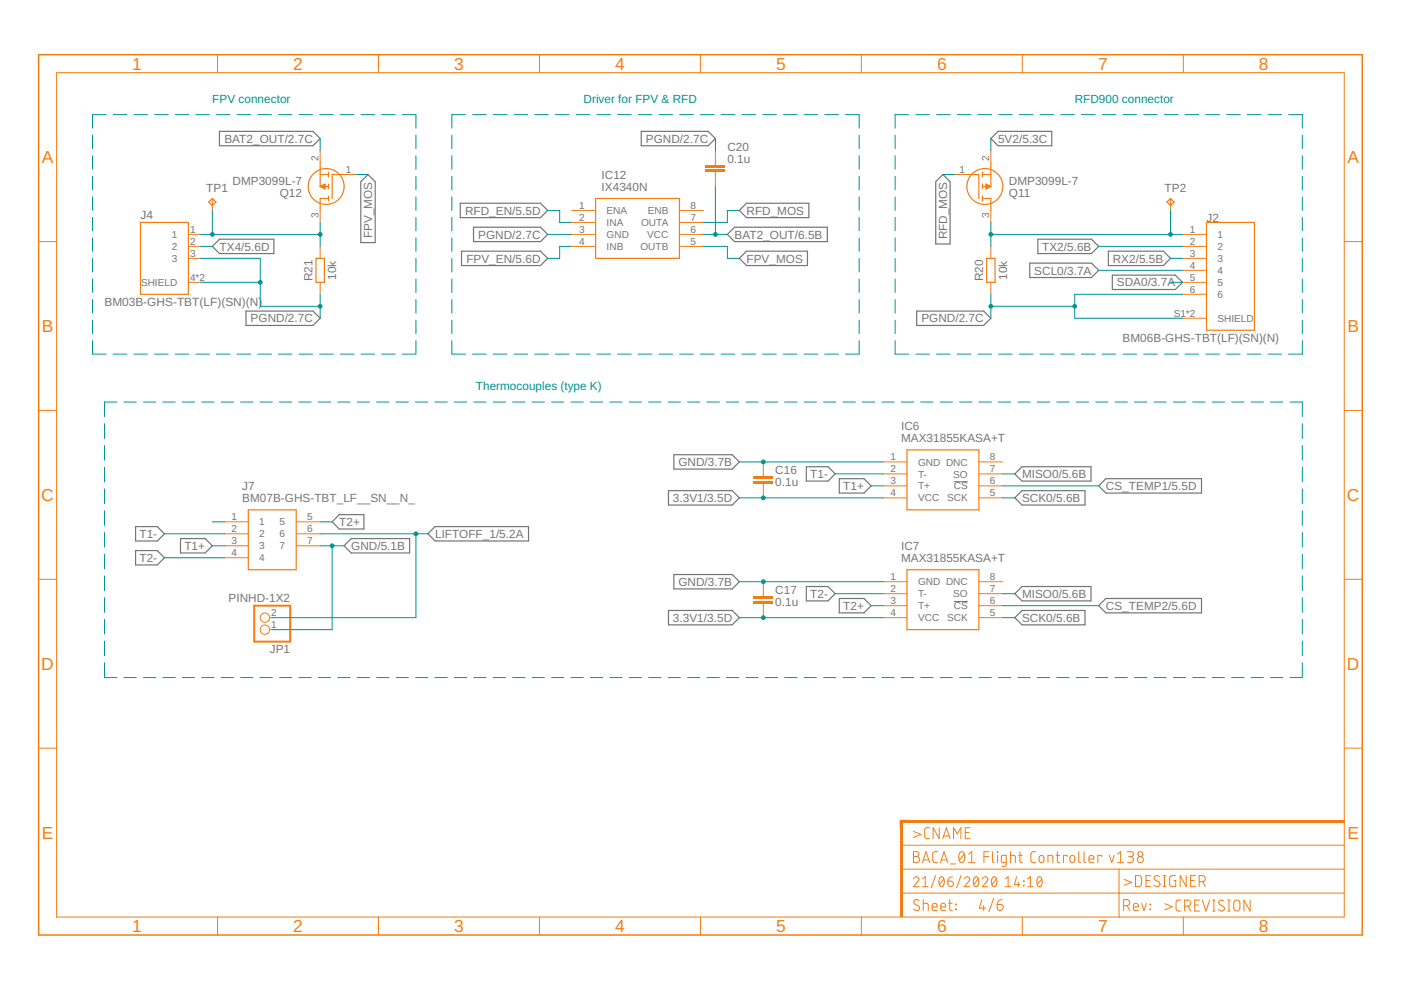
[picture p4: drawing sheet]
<svg xmlns="http://www.w3.org/2000/svg" width="297mm" height="210mm" viewBox="0 0 297 210" stroke-linecap="round" stroke-linejoin="round" font-family="sans-serif">
<path d="M202.2 102.1h3M202.2 127.5h3" fill="none" stroke="#757575" stroke-width=".21"/>
<g fill="none" stroke="#757575" stroke-width=".25">
<path d="M46.5 27.9h19.9l1.5 1.5-1.5 1.5h-19.9zM76.5 38.5l1.5-1.5 1.5 1.5v12.9h-3zM136 27.9h14.2l1.5 1.5-1.5 1.5h-14.2zM199.9 37l1.5 1.5v13.2h-3v-13.2zM210.1 29.4l1.5-1.5h11.4v3h-11.4zM45 52.2l1.5-1.5h11.6v3.1h-11.6zM97.6 43.1h17l1.5 1.5-1.5 1.5h-17zM97.9 53.3h16.7l1.5 1.5-1.5 1.5h-16.7zM100.4 48.2h14.2l1.5 1.5-1.5 1.5h-14.2zM154.2 49.7l1.5-1.5h19.7v3h-19.7zM156.8 54.8l1.5-1.5h12.9v3h-12.9zM156.8 44.6l1.5-1.5h13.2v3h-13.2z"/>
<path d="M218.3 55.8h13.1l1.5 1.5-1.5 1.5h-13.1zM220 50.7h11.4l1.5 1.5-1.5 1.6h-11.4zM235 53.3h11.7l1.5 1.5-1.5 1.5h-11.7zM235.8 58.3h13.4l1.5 1.6-1.5 1.5h-13.4zM52.2 66h14.2l1.5 1.5-1.5 1.5h-14.2zM194.4 66h14.2l1.5 1.5-1.5 1.5h-14.2zM142.9 96.4h12.3l1.6 1.5-1.6 1.6h-12.3zM171 99h4.6l1.5 1.5-1.5 1.5h-4.6zM28.7 111.7h4.6l1.6 1.5-1.6 1.5h-4.6zM28.7 116.7h4.6l1.6 1.6-1.6 1.5h-4.6zM38.3 114.2h5.2l1.5 1.5-1.5 1.5h-5.2zM71.9 109.1h5.3v3.1h-5.3l-1.5-1.6z"/>
<path d="M72.9 115.7l1.6-1.5h12.3v3h-12.3zM90.7 113.2l1.5-1.5h19.9v3h-19.9zM141.7 104h13.5l1.6 1.6-1.6 1.5h-13.5zM177.9 101.5h5.3l1.5 1.5-1.5 1.5h-5.3zM215.2 100.5l1.5-1.5h14.6v3h-14.6zM215.2 105.6l1.5-1.6h13.3v3.1h-13.3zM232.9 103l1.6-1.5h20.2v3h-20.2zM141.7 129.4h13.5l1.6 1.6-1.6 1.5h-13.5zM142.9 121.8h12.3l1.6 1.5-1.6 1.6h-12.3zM171 124.4h4.6l1.5 1.5-1.5 1.5h-4.6zM177.9 126.9h5.3l1.5 1.5-1.5 1.5h-5.3zM215.2 131l1.5-1.6h13.3v3.1h-13.3z"/>
<path d="M215.2 125.9l1.5-1.5h14.6v3h-14.6zM232.9 128.4l1.6-1.5h20.2v3h-20.2z"/>
</g>
<g fill="#f57c10">
<path d="M190.8 174.1h.5v20.3h-.5z" fill-rule="evenodd"/>
<path d="M191 173.8h94v.6h-94z" fill-rule="evenodd"/>
</g>
<g fill="#f57c10">
<path d="M190.8 174.1h.5v20.3h-.5zM190.8 174.1v20.3h.5v-20.3z"/>
<path d="M191 173.8h94v.6h-94zM191 173.8v.6h94v-.6z"/>
</g>
<g fill="none" stroke="#f57c10" stroke-width=".21">
<path d="M12 15.4h273v179h-273zM46.1 11.6v3.8M80.2 11.6v3.8M114.4 11.6v3.8M148.5 11.6v3.8M182.6 11.6v3.8M216.7 11.6v3.8M250.9 11.6v3.8M67.9 31.9v2.6M72.9 37h2.6M202.5 37h2.5M210.1 31.9v2.6"/>
<path d="M8.2 51.2h3.8M39.9 49.7h2.6M39.9 52.2h2.6M39.9 54.8h2.6M39.9 59.9h2.6M45 42.1v2.5M67.9 44.6v2.6M67.9 52.2v2.6M67.9 59.9v2.5M121.2 49.7h5.1M121.2 52.2h5.1M121.2 44.6h5.1"/>
<path d="M121.2 47.2h5.1M144.1 49.7h5M144.1 52.2h5M144.1 44.6h5M144.1 47.2h5M210.1 44.6v2.6M210.1 52.2v2.6M210.1 59.9v2.5M248.2 42.1v2.5M250.7 49.7h5.1M250.7 52.2h5.1M250.7 54.8h5.1"/>
<path d="M250.7 59.9h5.1M250.7 57.3h5.1M285 51.2h3.8M250.7 67.5h5.1M250.7 62.4h5.1M8.2 87h3.8M187.2 97.9h5.1M207.5 97.9h5.1M285 87h3.8M47.6 110.6h5M47.6 113.2h5M47.6 115.7h5"/>
<path d="M47.6 118.3h5M62.8 110.6h5.1M62.8 113.2h5.1M62.8 115.7h5.1M187.2 100.5h5.1M187.2 103h5.1M187.2 105.6h5.1M207.5 100.5h5.1M207.5 103h5.1M207.5 105.6h5.1M8.2 122.8h3.8M57.1 131h.6"/>
<path d="M57.1 133.5h.6M187.2 123.3h5.1M187.2 125.9h5.1M187.2 128.4h5.1M187.2 131h5.1M207.5 123.3h5.1M207.5 125.9h5.1M207.5 128.4h5.1M207.5 131h5.1M285 122.8h3.8M8.2 158.6h3.8M285 158.6h3.8"/>
<path d="M191.1 179.2h93.9M193.7 176.3l1.5 .6-1.5 .7M197.1 175.5h-.7l-.4 .5 .1 1.6 .3 .2h.7M199.1 175.5v2.3l-1.3-2.3v2.3M199.9 177.8l.8-2.3 .7 2.3M200.1 177.2h1.1M202.2 177.8v-2.3l.7 1.3 .8-1.3v2.3M204.7 176.5h.7M205.7 175.5h-1v2.3h1M46.1 194.4v3.8M80.2 194.4v3.8M114.4 194.4v3.8"/>
<path d="M148.5 194.4v3.8M182.6 194.4v3.8M191.1 189.4h93.9M191.1 184.3h93.9M193.7 180.6h.6a.52 .52 0 0 1 .5 .5 .52 .52 0 0 1-.5 .5 .65 .65 0 0 1 .7 .7 .65 .65 0 0 1-.7 .6h-.6zM193.7 186.4a.58 .58 0 0 1 .8-.5 .58 .58 0 0 1 .2 .9l-1 1.2h1.1M193.7 181.6h.6M194.8 190.9a.58 .58 0 0 0-.8-.1 .58 .58 0 0 0 0 .9l.7 .4a.58 .58 0 0 1 .1 .9 .58 .58 0 0 1-.9-.1l-.2-.2M195.6 182.9l.7-2.3 .8 2.3M195.6 188h1.2M195.6 186.4l.6-.5v2.1M195.7 191.5l1 .1 .1 1.5"/>
<path d="M195.7 190.7v2.4M195.7 182.3h1.2M197.6 192.3h1.1a.54 .54 0 0 0-.4-.8 .54 .54 0 0 0-.7 .5l.2 1 .9 .1M198.4 185.7l-1 2.5M198.8 180.6h-.7l-.3 .5 .1 1.6 .2 .2h.7M199.3 186l.2-.1a.86 .86 0 0 1 .7 1.3 .6 .6 0 0 1-.6 .8 .6 .6 0 0 1-.5-.8v-.5zM199.4 182.9l.8-2.3 .7 2.3M199.5 192.3h1a.54 .54 0 0 0-.4-.8 .54 .54 0 0 0-.6 .5l.1 1 .9 .1M199.6 182.3h1.1M200.1 186.4l-.9 1.1M201 186.8h.7a.59 .59 0 0 1 .4 .7 .59 .59 0 0 1-.6 .5 .59 .59 0 0 1-.5-.6zM201.1 191.5h.8"/>
<path d="M201.4 190.7v2.1l.5 .3M201.5 183.2h1.1M201.9 185.9l-.6 .3-.3 .6M202.6 191.7l.2 .1zM202.6 192.7l.2 .2zM203.5 180.8a.53 .53 0 0 1 .7-.2 .53 .53 0 0 1 .3 .6 1.34 1.34 0 0 1-.6 1.7 1.4 1.4 0 0 1-.4-2.1zM203.8 185.7l-1 2.5M204.4 186.4a.58 .58 0 0 1 .9-.5 .58 .58 0 0 1 .1 .9l-1 1.2h1.2M204.4 181.1l-1 1.3M205.4 182.9h1.3M205.4 181.1l.6-.5v2.3M206.6 186l.2-.1a.86 .86 0 0 1 .7 1.3 .6 .6 0 0 1-.6 .8 .6 .6 0 0 1-.5-.8v-.5z"/>
<path d="M207.4 186.4l-.9 1.1M208.2 190.7l-.6 1.9h1.3M208.3 186.4a.58 .58 0 0 1 .8-.5 .58 .58 0 0 1 .2 .9l-1 1.2h1.1M208.6 192v1.1M208.6 181.6h1.1M209.7 180.6h-1.1v2.3M210.4 180.6v2.1l.4 .2M210.5 186l.1-.1a.86 .86 0 0 1 .7 1.3v.3a.51 .51 0 0 1-.5 .5 .51 .51 0 0 1-.5-.5l-.1-.8zM210.7 190.5l-1 2.8M211.3 186.4l-1 1.1M211.4 191.8h.8a.65 .65 0 0 1 .5 .7 .65 .65 0 0 1-.7 .6 .65 .65 0 0 1-.6-.7zM211.4 180.6l.2 .1z"/>
<path d="M211.5 181.4v1.5M212.4 190.7l-.7 .3-.3 .8M213.1 188h1.2M213.1 186.4l.6-.5v2.1M213.3 182.9h-.8l-.2-.2v-1.1l.2-.2h.8v1.9l-.2 .4h-.7M214.2 181.4l1 .1 .1 1.4M214.2 180.6v2.3M215.5 185.9l-.4 1.6h1.1M215.9 187.1v.9M216 181.4h.7M216.2 180.6l.1 2.1 .4 .2M216.7 194.4v3.8"/>
<path d="M217 186.8l.1 .1zM217 187.7l.1 .1zM217.9 188h1.2M217.9 186.4l.6-.5v2.1M219.6 180.6h-.7l-.3 .5 .1 1.6 .2 .2h.7M220.1 186l.1-.1a.86 .86 0 0 1 .8 1.3l-.1 .3a.5 .5 0 0 1-.5 .5 .5 .5 0 0 1-.5-.5l-.1-.8zM220.4 181.5l.5-.1a.92 .92 0 0 1 .2 1.4l-.4 .1-.3-.2-.1-.3zM220.9 186.4l-1 1.1M222.2 182.9v-1.5l.9 .1 .1 1.4M223.9 181.4h.8M224.2 180.6v2.1l.5 .2M226.3 181.6v-.2h-.8v1.5"/>
<path d="M227 181.5l.5-.1a.92 .92 0 0 1 .1 1.4l-.3 .1-.3-.2-.2-.3zM228.7 180.6v1.9l.1 .3 .3 .1M229.8 180.6v2.1l.4 .2M230.9 182.1h1a.55 .55 0 0 0-.3-.7 .55 .55 0 0 0-.7 .5l.1 .9 .9 .1M233.6 181.6v-.2h-.8v1.5M235.2 181.4l.5 1.5 .5-1.5M236.9 182.9h1.4M236.9 181.1l.7-.5v2.3M237.3 184.3v10.2M238.2 192h.7a.65 .65 0 0 0 .6-.6 .65 .65 0 0 0-.6-.7h-.7v2.4M238.3 186.4l1.6 .7-1.6 .6M239 192l.5 1.1"/>
<path d="M239 180.6h.8a.52 .52 0 0 1 .5 .5 .52 .52 0 0 1-.5 .5h-.5M239.7 181.6a.65 .65 0 0 1 .6 .7 .65 .65 0 0 1-.6 .6h-.7M240.3 192.3h1a.54 .54 0 0 0-.3-.8 .54 .54 0 0 0-.7 .5l.1 1 .9 .1M240.7 185.7h.9l.4 .4v1.4l-.4 .5h-.9zM242 191.5l.5 1.6 .6-1.6M243 186.7h.8M243.8 192.7l.1 .2zM243.8 191.7l.1 .1zM244 185.7h-1v2.3h1M245.8 185.8a.58 .58 0 0 0-.9-.1 .58 .58 0 0 0 .1 .9l.7 .4a.54 .54 0 0 1 .2 .7 .54 .54 0 0 1-.8 .2l-.5-.2M246.6 185.7h.6M246.6 188h.6"/>
<path d="M246.9 185.7v2.3M247 191.6l1.5 .7-1.5 .6M249.3 185.7h-1l-.3 .3v1.5l.2 .4 1.1 .1v-1.3h-.4M250.4 190.8l-.7 .1-.4 .4 .1 1.7 .3 .1 .7 .1M250.9 194.4v3.8M251.2 192.1h.6a.65 .65 0 0 0 .7-.6 .65 .65 0 0 0-.7-.7h-.6v2.4M251.5 185.7v2.3l-1.3-2.3v2.3M251.9 192.1l.6 1.1M252.4 186.7h.8M253.3 191.9h.8M253.5 185.7h-1.1v2.3h1.1M254.3 186.9h.6a.65 .65 0 0 0 .6-.6 .65 .65 0 0 0-.6-.6h-.6v2.3"/>
<path d="M254.3 190.8h-1v2.4h1M254.9 190.8l.8 2.4 .8-2.4M255 186.9l.5 1.1M257.1 193.2h.5M257.1 190.8h.5M257.4 190.8v2.4M259.5 191a.58 .58 0 0 0-.9-.1 .58 .58 0 0 0 0 .9l.8 .4a.58 .58 0 0 1 0 .9 .58 .58 0 0 1-.8-.1l-.3-.2M260.3 193.2h.5M260.3 190.8h.5M260.6 190.8v2.4M261.7 191.1a.66 .66 0 0 1 .7-.2 .66 .66 0 0 1 .5 .6v1a.66 .66 0 0 1-.7 .7 .66 .66 0 0 1-.6-.7zM265 190.8v2.4l-1.3-2.4v2.4"/>
<circle cx="56.2" cy="131" r=".99"/>
<circle cx="56.2" cy="133.5" r=".99"/>
<circle cx="241.8" cy="181.1" r=".52"/>
<circle cx="241.8" cy="182.3" r=".64"/>
</g>
<path d="M192.3 174.1h-1.2v1.3" fill="none" stroke="#f57c10" stroke-width=".61"/>
<path d="M8.2 11.6h280.6v186.6h-280.6z" fill="none" stroke="#f57c10" stroke-width=".32"/>
<g fill="none" stroke="#f57c10" stroke-width=".25">
<path d="M67.9 34.5v5M67.9 37h1.8M67.9 39.5h1.8M67.9 39.5l1-.5v1zM67.9 39.6h1M68.2 39.3h.7M68.4 39.8h.5M68.7 39.1h.2M69.7 36.5v1M69.7 39v1M72.9 37h-2.5v5.1M205 37h2.5v5.1"/>
<path d="M208.3 37h1.8M208.3 39.5h1.8M208.3 36.5v1M208.3 39v1M209.1 39.8h.5M209.1 39.6h.9M209.1 39.3h.6M209.1 39.1h.2M209.1 39l1 .5-1 .5zM210.1 34.5v5M29.8 47.2h10.1v15.2h-10.1zM44.3 42.8l.7-.7 .8 .7-.8 .8z"/>
<path d="M67 54.8h1.8v5.1h-1.8zM68.8 40h.1M69.7 42.1h-1.8v2.5M69.7 41.6v1M126.3 42.1h17.8v12.7h-17.8zM208.3 42.1h1.8v2.5M208.3 41.6v1M209.1 40h.1M209.2 54.8h1.8v5.1h-1.8zM247.4 42.8l.8-.7 .7 .7-.7 .8zM255.8 47.2h10.2v22.8h-10.2zM192.3 95.4h15.2v12.7h-15.2z"/>
<path d="M52.6 108.1h10.2v12.7h-10.2zM192.3 120.8h15.2v12.7h-15.2z"/>
<circle cx="69.2" cy="39.5" r="3.8"/>
<circle cx="208.8" cy="39.5" r="3.8"/>
</g>
<path d="M53.9 128.4h7.6v7.6h-7.6z" fill="none" stroke="#f57c10" stroke-width=".42"/>
<g fill="#f57c10">
<path d="M159.8 102h4.1v.5h-4.1z" fill-rule="evenodd"/>
<path d="M159.8 101h4.1v.5h-4.1z" fill-rule="evenodd"/>
</g>
<g fill="#f57c10">
<path d="M159.8 102h4.1v.5h-4.1zM159.8 102v.5h4.1v-.5z"/>
<path d="M159.8 101h4.1v.5h-4.1zM159.8 101v.5h4.1v-.5z"/>
</g>
<path d="M161.8 97.9v3.1M161.8 102.5v3.1" fill="none" stroke="#f57c10" stroke-width=".21"/>
<g fill="#f57c10">
<path d="M159.8 127.4h4.1v.5h-4.1z" fill-rule="evenodd"/>
<path d="M159.8 126.4h4.1v.5h-4.1z" fill-rule="evenodd"/>
</g>
<g fill="#f57c10">
<path d="M159.8 127.4h4.1v.5h-4.1zM159.8 127.4v.5h4.1v-.5z"/>
<path d="M159.8 126.4h4.1v.5h-4.1zM159.8 126.4v.5h4.1v-.5z"/>
</g>
<path d="M161.8 123.3v3.1M161.8 127.9v3.1" fill="none" stroke="#f57c10" stroke-width=".21"/>
<g fill="#f57c10">
<path d="M149.6 36h4.1v.5h-4.1z" fill-rule="evenodd"/>
<path d="M149.6 35h4.1v.5h-4.1z" fill-rule="evenodd"/>
</g>
<g fill="#f57c10">
<path d="M149.6 36h4.1v.5h-4.1zM149.6 36v.5h4.1v-.5z"/>
<path d="M149.6 35h4.1v.5h-4.1zM149.6 35v.5h4.1v-.5z"/>
</g>
<path d="M151.7 31.9v3.1M151.7 36.5v3" fill="none" stroke="#f57c10" stroke-width=".21"/>
<path d="M42.5 54.8h12.7v10.1h12.7M67.9 62.4v5.1" fill="none" stroke="#009292" stroke-width=".21"/>
<circle cx="67.9" cy="64.9" r=".51" fill="#009292"/>
<path d="M67.4 64.9a.51 .51 0 0 1 1 0 .51 .51 0 0 1-1 0zM67.4 64.9a.51 .51 0 0 0 1 0 .51 .51 0 0 0-1 0z" fill="#009292"/>
<path d="M42.5 59.9h12.7" fill="none" stroke="#009292" stroke-width=".21"/>
<circle cx="55.2" cy="59.9" r=".51" fill="#009292"/>
<path d="M54.7 59.9a.51 .51 0 0 1 1 0 .51 .51 0 0 1-1 0zM54.7 59.9a.51 .51 0 0 0 1 0 .51 .51 0 0 0-1 0z" fill="#009292"/>
<path d="M116.1 49.7h5.1M210.1 62.4v5.1M250.7 62.4h-22.8v2.5h-17.8" fill="none" stroke="#009292" stroke-width=".21"/>
<circle cx="210.1" cy="64.9" r=".51" fill="#009292"/>
<path d="M209.6 64.9a.51 .51 0 0 1 1 0 .51 .51 0 0 1-1 0zM209.6 64.9a.51 .51 0 0 0 1 0 .51 .51 0 0 0-1 0z" fill="#009292"/>
<path d="M227.9 64.9v2.6h22.8" fill="none" stroke="#009292" stroke-width=".21"/>
<circle cx="227.9" cy="64.9" r=".51" fill="#009292"/>
<path d="M227.4 64.9a.51 .51 0 0 1 1 0 .51 .51 0 0 1-1 0zM227.4 64.9a.51 .51 0 0 0 1 0 .51 .51 0 0 0-1 0z" fill="#009292"/>
<path d="M67.9 29.4v2.5M75.5 37h2.5M151.7 29.4v2.5M151.7 39.5v10.2M149.1 52.2h5.1v2.6h2.6M149.1 49.7h5.1" fill="none" stroke="#009292" stroke-width=".21"/>
<circle cx="151.7" cy="49.7" r=".51" fill="#009292"/>
<path d="M151.2 49.7a.51 .51 0 0 1 1 0 .51 .51 0 0 1-1 0zM151.2 49.7a.51 .51 0 0 0 1 0 .51 .51 0 0 0-1 0z" fill="#009292"/>
<path d="M42.5 49.7h2.5M67.9 47.2v5" fill="none" stroke="#009292" stroke-width=".21"/>
<circle cx="67.9" cy="49.7" r=".51" fill="#009292"/>
<path d="M67.4 49.7a.51 .51 0 0 1 1 0 .51 .51 0 0 1-1 0zM67.4 49.7a.51 .51 0 0 0 1 0 .51 .51 0 0 0-1 0z" fill="#009292"/>
<path d="M45 44.6v5.1h22.9" fill="none" stroke="#009292" stroke-width=".21"/>
<circle cx="45" cy="49.7" r=".51" fill="#009292"/>
<path d="M44.5 49.7a.51 .51 0 0 1 1 0 .51 .51 0 0 1-1 0zM44.5 49.7a.51 .51 0 0 0 1 0 .51 .51 0 0 0-1 0z" fill="#009292"/>
<g fill="none" stroke="#009292" stroke-width=".21">
<path d="M19.6 28.7v2.8M19.6 33v2.9M19.6 37.4v2.8M22.5 24.3h-2.9v2.9M24 24.3h2.9M28.4 24.3h2.9M32.8 24.3h2.8M37.1 24.3h2.9M41.5 24.3h2.9M45.9 24.3h2.9M50.3 24.3h2.8M54.7 24.3h2.8"/>
<path d="M59 24.3h2.9M63.4 24.3h2.9M67.8 24.3h2.9M72.2 24.3h2.9M76.6 24.3h2.8M80.9 24.3h2.9M85.3 24.3h2.9v2.9M88.2 28.7v2.8M88.2 33v2.9M88.2 37.4v2.8M95.8 28.7v2.8M95.8 33v2.9"/>
<path d="M95.8 37.4v2.8M98.7 24.3h-2.9v2.9M100.2 24.3h2.9M104.6 24.3h2.9M109 24.3h2.9M113.4 24.3h2.9M117.8 24.3h2.8M122.2 24.3h2.9M126.6 24.3h2.9M130.9 24.3h2.9M135.3 24.3h2.9M139.7 24.3h2.9"/>
<path d="M144.1 24.3h2.9M148.5 24.3h2.9M152.9 24.3h2.9M157.3 24.3h2.9M161.7 24.3h2.9M166.1 24.3h2.9M170.5 24.3h2.9M174.9 24.3h2.9M179.3 24.3h2.9v2.9M182.2 28.7v2.8M182.2 33v2.9M182.2 37.4v2.8"/>
<path d="M189.8 28.7v2.8M189.8 33v2.9M189.8 37.4v2.8M192.7 24.3h-2.9v2.9M194.2 24.3h2.9M198.6 24.3h2.8M199.9 37h2.6M202.9 24.3h2.9M207.3 24.3h2.9M210.1 29.4v2.5M211.7 24.3h2.9M216.1 24.3h2.9"/>
<path d="M220.5 24.3h2.9M224.9 24.3h2.9M229.3 24.3h2.9M233.7 24.3h2.9M238.1 24.3h2.9M242.5 24.3h2.9M246.9 24.3h2.9M251.3 24.3h2.8M255.7 24.3h2.9M260.1 24.3h2.8M264.4 24.3h2.9M268.8 24.3h2.9"/>
<path d="M273.2 24.3h2.9v2.9M276.1 28.7v2.8M276.1 33v2.9M276.1 37.4v2.8M19.6 41.7v2.9M19.6 46.1v2.8M19.6 50.4v2.9M19.6 54.8v2.9M19.6 59.2v2.8M42.5 52.2h2.5M88.2 41.7v2.9M88.2 46.1v2.8"/>
<path d="M88.2 50.4v2.9M88.2 54.8v2.9M88.2 59.2v2.8M95.8 41.7v2.9M95.8 46.1v2.8M95.8 50.4v2.9M95.8 54.8v2.9M95.8 59.2v2.8M116.1 44.6h2.6v2.6h2.5M121.2 52.2h-2.5v2.6h-2.6M156.8 44.6h-2.6v2.6h-5.1M182.2 41.7v2.9"/>
<path d="M182.2 46.1v2.8M182.2 50.4v2.9M182.2 54.8v2.9M182.2 59.2v2.8M189.8 41.7v2.9M189.8 46.1v2.8M189.8 50.4v2.9M189.8 54.8v2.9M189.8 59.2v2.8M210.1 47.2v5M210.1 49.7h40.6M232.9 52.2h17.8"/>
<path d="M248.2 54.8h2.5M276.1 41.7v2.9M276.1 46.1v2.8M276.1 50.4v2.9M276.1 54.8v2.9M276.1 59.2v2.8M19.6 72.2v2.9h2.9M19.6 63.5v2.9M19.6 67.9v2.8M24 75.1h2.9M28.4 75.1h2.9M32.8 75.1h2.8"/>
<path d="M37.1 75.1h2.9M41.5 75.1h2.9M45.9 75.1h2.9M50.3 75.1h2.8M54.7 75.1h2.8M59 75.1h2.9M63.4 75.1h2.9M67.8 75.1h2.9M72.2 75.1h2.9M76.6 75.1h2.8M80.9 75.1h2.9M88.2 72.2v2.9h-2.9"/>
<path d="M88.2 63.5v2.9M88.2 67.9v2.8M95.8 72.2v2.9h2.9M95.8 63.5v2.9M95.8 67.9v2.8M100.2 75.1h2.9M104.6 75.1h2.9M109 75.1h2.9M113.4 75.1h2.9M117.8 75.1h2.8M122.2 75.1h2.9M126.6 75.1h2.9"/>
<path d="M130.9 75.1h2.9M135.3 75.1h2.9M139.7 75.1h2.9M144.1 75.1h2.9M148.5 75.1h2.9M152.9 75.1h2.9M157.3 75.1h2.9M161.7 75.1h2.9M166.1 75.1h2.9M170.5 75.1h2.9M174.9 75.1h2.9M182.2 72.2v2.9h-2.9"/>
<path d="M182.2 63.5v2.9M182.2 67.9v2.8M189.8 72.2v2.9h2.9M189.8 63.5v2.9M189.8 67.9v2.8M194.2 75.1h2.9M198.6 75.1h2.8M202.9 75.1h2.9M207.3 75.1h2.9M211.7 75.1h2.9M216.1 75.1h2.9M220.5 75.1h2.9"/>
<path d="M224.9 75.1h2.9M229.3 75.1h2.9M233.7 75.1h2.9M238.1 75.1h2.9M242.5 75.1h2.9M246.9 75.1h2.9M251.3 75.1h2.8M255.7 75.1h2.9M260.1 75.1h2.8M264.4 75.1h2.9M268.8 75.1h2.9M276.1 72.2v2.9h-2.9"/>
<path d="M276.1 63.5v2.9M276.1 67.9v2.8"/>
</g>
<circle cx="210.1" cy="49.7" r=".51" fill="#009292"/>
<path d="M209.6 49.7a.51 .51 0 0 1 1 0 .51 .51 0 0 1-1 0zM209.6 49.7a.51 .51 0 0 0 1 0 .51 .51 0 0 0-1 0z" fill="#009292"/>
<path d="M248.2 44.6v5.1" fill="none" stroke="#009292" stroke-width=".21"/>
<circle cx="248.2" cy="49.7" r=".51" fill="#009292"/>
<path d="M247.7 49.7a.51 .51 0 0 1 1 0 .51 .51 0 0 1-1 0zM247.7 49.7a.51 .51 0 0 0 1 0 .51 .51 0 0 0-1 0z" fill="#009292"/>
<path d="M156.8 97.9h30.4" fill="none" stroke="#009292" stroke-width=".21"/>
<circle cx="161.8" cy="97.9" r=".51" fill="#009292"/>
<path d="M161.3 97.9a.51 .51 0 0 1 1 0 .51 .51 0 0 1-1 0zM161.3 97.9a.51 .51 0 0 0 1 0 .51 .51 0 0 0-1 0z" fill="#009292"/>
<path d="M156.8 123.3h30.4" fill="none" stroke="#009292" stroke-width=".21"/>
<circle cx="161.8" cy="123.3" r=".51" fill="#009292"/>
<path d="M161.3 123.3a.51 .51 0 0 1 1 0 .51 .51 0 0 1-1 0zM161.3 123.3a.51 .51 0 0 0 1 0 .51 .51 0 0 0-1 0z" fill="#009292"/>
<path d="M67.9 115.7h5M70.4 115.7v17.8h-12.7" fill="none" stroke="#009292" stroke-width=".21"/>
<circle cx="70.4" cy="115.7" r=".51" fill="#009292"/>
<path d="M69.9 115.7a.51 .51 0 0 1 1 0 .51 .51 0 0 1-1 0zM69.9 115.7a.51 .51 0 0 0 1 0 .51 .51 0 0 0-1 0z" fill="#009292"/>
<path d="M34.9 113.2h12.7M45 115.7h2.6M156.8 105.6h30.4M177.1 100.5h10.1M184.7 103h2.5" fill="none" stroke="#009292" stroke-width=".21"/>
<circle cx="161.8" cy="105.6" r=".51" fill="#009292"/>
<path d="M161.3 105.6a.51 .51 0 0 1 1 0 .51 .51 0 0 1-1 0zM161.3 105.6a.51 .51 0 0 0 1 0 .51 .51 0 0 0-1 0z" fill="#009292"/>
<path d="M156.8 131h30.4" fill="none" stroke="#009292" stroke-width=".21"/>
<circle cx="161.8" cy="131" r=".51" fill="#009292"/>
<path d="M161.3 131a.51 .51 0 0 1 1 0 .51 .51 0 0 1-1 0zM161.3 131a.51 .51 0 0 0 1 0 .51 .51 0 0 0-1 0z" fill="#009292"/>
<g fill="none" stroke="#009292" stroke-width=".21">
<path d="M232.9 57.3h17.8M248.2 59.9h2.5M22.2 89.9v3.1M22.2 94.5v3.1M22.2 99.1v3.1M24.8 85.2h-2.6v3.1M26.3 85.2h2.6M30.4 85.2h2.6M34.5 85.2h2.6M38.7 85.2h2.6M42.8 85.2h2.6M46.9 85.2h2.6"/>
<path d="M51 85.2h2.6M55.1 85.2h2.6M59.2 85.2h2.7M63.4 85.2h2.6M67.5 85.2h2.6M71.6 85.2h2.6M75.7 85.2h2.6M79.8 85.2h2.7M84 85.2h2.6M88.1 85.2h2.6M92.2 85.2h2.6M96.3 85.2h2.7"/>
<path d="M100.4 85.2h2.7M104.6 85.2h2.6M108.7 85.2h2.6M112.8 85.2h2.6M116.9 85.2h2.6M121.1 85.2h2.6M125.2 85.2h2.6M129.3 85.2h2.6M133.4 85.2h2.6M137.5 85.2h2.6M141.6 85.2h2.7M145.8 85.2h2.6"/>
<path d="M149.9 85.2h2.6M154 85.2h2.6M158.1 85.2h2.6M162.2 85.2h2.7M166.4 85.2h2.6M170.5 85.2h2.6M174.6 85.2h2.6M178.7 85.2h2.7M182.9 85.2h2.6M187 85.2h2.6M191.1 85.2h2.6M195.2 85.2h2.6"/>
<path d="M199.3 85.2h2.7M203.5 85.2h2.6M207.6 85.2h2.6M211.7 85.2h2.6M215.8 85.2h2.6M219.9 85.2h2.6M224 85.2h2.7M228.2 85.2h2.6M232.3 85.2h2.6M236.4 85.2h2.6M240.5 85.2h2.7M244.6 85.2h2.7"/>
<path d="M248.8 85.2h2.6M252.9 85.2h2.6M257 85.2h2.6M261.1 85.2h2.7M265.3 85.2h2.6M269.4 85.2h2.6M273.5 85.2h2.6v3.1M276.1 89.9v3.1M276.1 94.5v3.1M276.1 99.1v3.1M22.2 103.7v3.1M22.2 108.3v3.1"/>
<path d="M22.2 112.9v3.1M22.2 117.5v3.1M34.9 118.3h12.7M45 110.6h2.6M67.9 110.6h2.5M67.9 113.2h22.8M88.2 113.2v17.8h-30.5M212.6 100.5h2.6M212.6 103h20.3M212.6 105.6h2.6M276.1 103.7v3.1M276.1 108.3v3.1"/>
<path d="M276.1 112.9v3.1M276.1 117.5v3.1M22.2 122.1v3.1M22.2 126.7v3.1M22.2 131.3v3.1M22.2 135.9v3.1M177.1 125.9h10.1M184.7 128.4h2.5M212.6 125.9h2.6M212.6 131h2.6M212.6 128.4h20.3M276.1 122.1v3.1"/>
<path d="M276.1 126.7v3.1M276.1 131.3v3.1M276.1 135.9v3.1M22.2 140.5v3.2h2.6M26.3 143.7h2.6M30.4 143.7h2.6M34.5 143.7h2.6M38.7 143.7h2.6M42.8 143.7h2.6M46.9 143.7h2.6M51 143.7h2.6M55.1 143.7h2.6"/>
<path d="M59.2 143.7h2.7M63.4 143.7h2.6M67.5 143.7h2.6M71.6 143.7h2.6M75.7 143.7h2.6M79.8 143.7h2.7M84 143.7h2.6M88.1 143.7h2.6M92.2 143.7h2.6M96.3 143.7h2.7M100.4 143.7h2.7M104.6 143.7h2.6"/>
<path d="M108.7 143.7h2.6M112.8 143.7h2.6M116.9 143.7h2.6M121.1 143.7h2.6M125.2 143.7h2.6M129.3 143.7h2.6M133.4 143.7h2.6M137.5 143.7h2.6M141.6 143.7h2.7M145.8 143.7h2.6M149.9 143.7h2.6M154 143.7h2.6"/>
<path d="M158.1 143.7h2.6M162.2 143.7h2.7M166.4 143.7h2.6M170.5 143.7h2.6M174.6 143.7h2.6M178.7 143.7h2.7M182.9 143.7h2.6M187 143.7h2.6M191.1 143.7h2.6M195.2 143.7h2.6M199.3 143.7h2.7M203.5 143.7h2.6"/>
<path d="M207.6 143.7h2.6M211.7 143.7h2.6M215.8 143.7h2.6M219.9 143.7h2.6M224 143.7h2.7M228.2 143.7h2.6M232.3 143.7h2.6M236.4 143.7h2.6M240.5 143.7h2.7M244.6 143.7h2.7M248.8 143.7h2.6M252.9 143.7h2.6"/>
<path d="M257 143.7h2.6M261.1 143.7h2.7M265.3 143.7h2.6M269.4 143.7h2.6M276.1 140.5v3.2h-2.6"/>
</g>
<circle cx="88.2" cy="113.2" r=".51" fill="#009292"/>
<path d="M87.7 113.2a.51 .51 0 0 1 1 0 .51 .51 0 0 1-1 0zM87.7 113.2a.51 .51 0 0 0 1 0 .51 .51 0 0 0-1 0z" fill="#009292"/>
<g font-size="3.7" fill="#f57c10">
<text x="28" y="14.8">1</text>
<text x="62.2" y="14.8">2</text>
<text x="96.3" y="14.8">3</text>
<text x="130.4" y="14.8">4</text>
<text x="164.5" y="14.8">5</text>
<text x="198.7" y="14.8">6</text>
<text x="232.8" y="14.8">7</text>
<text x="266.9" y="14.8">8</text>
<text x="8.9" y="34.6">A</text>
<text x="285.7" y="34.6">A</text>
<text x="8.9" y="70.4">B</text>
<text x="285.7" y="70.4">B</text>
<text x="8.8" y="106.2">C</text>
<text x="285.6" y="106.2">C</text>
<text x="8.8" y="142">D</text>
<text x="285.6" y="142">D</text>
<text x="8.9" y="177.8">E</text>
<text x="285.7" y="177.8">E</text>
<text x="28" y="197.6">1</text>
<text x="62.2" y="197.6">2</text>
<text x="96.3" y="197.6">3</text>
<text x="130.4" y="197.6">4</text>
<text x="164.5" y="197.6">5</text>
<text x="198.7" y="197.6">6</text>
<text x="232.8" y="197.6">7</text>
<text x="266.9" y="197.6">8</text>
</g>
<g font-size="2.5" fill="#009292">
<text x="45" y="21.8">FPV connector</text>
<text x="123.7" y="21.8">Driver for FPV &amp; RFD</text>
<text x="227.9" y="21.8">RFD900 connector</text>
<text x="100.9" y="82.7">Thermocouples (type K)</text>
</g>
<g font-size="2.5" fill="#757575">
<text x="47.6" y="30.3">BAT2_OUT/2.7C</text>
<text x="136.9" y="30.3">PGND/2.7C</text>
<text x="154.2" y="34.5">0.1u</text>
<text x="154.2" y="31.9">C20</text>
<text x="211.6" y="30.3">5V2/5.3C</text>
<text x="43.7" y="40.8">TP1</text>
<text x="49.3" y="39.2">DMP3099L-7</text>
<text x="59.3" y="41.7">Q12</text>
<text x="127.6" y="40.4">IX4340N</text>
<text x="127.6" y="37.9">IC12</text>
<text x="213.9" y="39.2">DMP3099L-7</text>
<text x="213.9" y="41.7">Q11</text>
<text x="246.9" y="40.8">TP2</text>
<text x="29.8" y="46.5">J4</text>
<text x="98.6" y="45.5">RFD_EN/5.5D</text>
<text x="158.3" y="45.5">RFD_MOS</text>
<text x="255.8" y="47.2">J2</text>
<text x="46.5" y="53.1">TX4/5.6D</text>
<text x="78.9" y="50.5" transform="rotate(-90 78.9 50.5)">FPV_MOS</text>
<text x="101.4" y="50.6">PGND/2.7C</text>
<text x="155.7" y="50.6">BAT2_OUT/6.5B</text>
<text x="200.8" y="50.7" transform="rotate(-90 200.8 50.7)">RFD_MOS</text>
<text x="220.9" y="53.1">TX2/5.6B</text>
<text x="66.2" y="59.6" transform="rotate(-90 66.2 59.6)">R21</text>
<text x="71.3" y="59.3" transform="rotate(-90 71.3 59.3)">10k</text>
<text x="98.9" y="55.7">FPV_EN/5.6D</text>
<text x="158.3" y="55.7">FPV_MOS</text>
<text x="208.4" y="59.6" transform="rotate(-90 208.4 59.6)">R20</text>
<text x="213.5" y="59.3" transform="rotate(-90 213.5 59.3)">10k</text>
<text x="219.3" y="58.2">SCL0/3.7A</text>
<text x="235.9" y="55.7">RX2/5.5B</text>
<text x="22.1" y="65">BM03B-GHS-TBT(LF)(SN)(N)</text>
<text x="236.8" y="60.7">SDA0/3.7A</text>
<text x="53.1" y="68.4">PGND/2.7C</text>
<text x="195.4" y="68.4">PGND/2.7C</text>
<text x="238" y="72.5">BM06B-GHS-TBT(LF)(SN)(N)</text>
<text x="191" y="93.8">MAX31855KASA+T</text>
<text x="191" y="91.2">IC6</text>
<text x="143.8" y="98.8">GND/3.7B</text>
<text x="164.4" y="100.5">C16</text>
<text x="171.8" y="101.4">T1-</text>
<text x="216.7" y="101.4">MISO0/5.6B</text>
<text x="51.4" y="106.4">BM07B-GHS-TBT_LF__SN__N_</text>
<text x="51.4" y="103.9">J7</text>
<text x="142.7" y="106.4">3.3V1/3.5D</text>
<text x="164.4" y="103">0.1u</text>
<text x="178.8" y="103.9">T1+</text>
<text x="216.7" y="106.4">SCK0/5.6B</text>
<text x="234.5" y="103.9">CS_TEMP1/5.5D</text>
<text x="71.9" y="111.5">T2+</text>
<text x="29.6" y="114.1">T1-</text>
<text x="29.6" y="119.1">T2-</text>
<text x="39.1" y="116.6">T1+</text>
<text x="74.5" y="116.6">GND/5.1B</text>
<text x="92.3" y="114.1">LIFTOFF_1/5.2A</text>
<text x="191" y="119.1">MAX31855KASA+T</text>
<text x="191" y="116.6">IC7</text>
<text x="143.8" y="124.2">GND/3.7B</text>
<text x="164.4" y="125.9">C17</text>
<text x="48.5" y="127.7">PINHD-1X2</text>
<text x="142.7" y="131.8">3.3V1/3.5D</text>
<text x="164.4" y="128.4">0.1u</text>
<text x="171.8" y="126.8">T2-</text>
<text x="178.8" y="129.3">T2+</text>
<text x="216.7" y="126.8">MISO0/5.6B</text>
<text x="216.7" y="131.8">SCK0/5.6B</text>
<text x="234.5" y="129.3">CS_TEMP2/5.6D</text>
<text x="57.2" y="138.4">JP1</text>
</g>
<g font-size="2.1" fill="#757575">
<text x="67.5" y="34.1" transform="rotate(-90 67.5 34.1)">2</text>
<text x="209.7" y="34.1" transform="rotate(-90 209.7 34.1)">2</text>
<text x="73.3" y="36.6">1</text>
<text x="203.5" y="36.6">1</text>
<text x="67.5" y="46.2" transform="rotate(-90 67.5 46.2)">3</text>
<text x="122.8" y="44.3">1</text>
<text x="122.8" y="46.8">2</text>
<text x="128.6" y="45.4">ENA</text>
<text x="128.6" y="47.9">INA</text>
<text x="135.9" y="47.9">OUTA</text>
<text x="137.3" y="45.4">ENB</text>
<text x="146.4" y="44.3">8</text>
<text x="146.4" y="46.8">7</text>
<text x="209.7" y="46.2" transform="rotate(-90 209.7 46.2)">3</text>
<text x="36.4" y="50.5">1</text>
<text x="36.4" y="53">2</text>
<text x="40.3" y="49.3">1</text>
<text x="40.3" y="51.9">2</text>
<text x="122.8" y="49.3">3</text>
<text x="122.8" y="51.9">4</text>
<text x="128.6" y="50.5">GND</text>
<text x="128.6" y="53">INB</text>
<text x="135.8" y="53">OUTB</text>
<text x="137.2" y="50.5">VCC</text>
<text x="146.4" y="49.3">6</text>
<text x="146.4" y="51.9">5</text>
<text x="252.3" y="49.3">1</text>
<text x="252.3" y="51.9">2</text>
<text x="258.1" y="50.5">1</text>
<text x="258.1" y="53">2</text>
<text x="36.4" y="55.5">3</text>
<text x="40.3" y="54.4">3</text>
<text x="40.3" y="59.5">4*2</text>
<text x="252.3" y="54.4">3</text>
<text x="252.3" y="57">4</text>
<text x="252.3" y="59.5">5</text>
<text x="258.1" y="55.5">3</text>
<text x="258.1" y="58.1">4</text>
<text x="29.9" y="60.6">SHIELD</text>
<text x="252.3" y="62">6</text>
<text x="258.1" y="60.6">5</text>
<text x="258.1" y="63.2">6</text>
<text x="248.8" y="67.1">S1*2</text>
<text x="258.1" y="68.2">SHIELD</text>
<text x="188.8" y="97.6">1</text>
<text x="188.8" y="100.1">2</text>
<text x="194.6" y="98.7">GND DNC</text>
<text x="194.6" y="101.2">T-</text>
<text x="202.1" y="101.2">SO</text>
<text x="209.9" y="97.6">8</text>
<text x="209.9" y="100.1">7</text>
<text x="188.8" y="102.7">3</text>
<text x="188.8" y="105.2">4</text>
<text x="194.6" y="103.8">T+</text>
<text x="194.6" y="106.3">VCC</text>
<text x="200.8" y="106.3">SCK</text>
<text x="202.2" y="103.8">CS</text>
<text x="209.9" y="102.7">6</text>
<text x="209.9" y="105.2">5</text>
<text x="49.1" y="110.3">1</text>
<text x="49.1" y="112.8">2</text>
<text x="55" y="111.4">1</text>
<text x="55" y="113.9">2</text>
<text x="59.3" y="111.4">5</text>
<text x="59.3" y="113.9">6</text>
<text x="65.1" y="110.3">5</text>
<text x="65.1" y="112.8">6</text>
<text x="49.1" y="115.4">3</text>
<text x="49.1" y="117.9">4</text>
<text x="55" y="116.5">3</text>
<text x="55" y="119">4</text>
<text x="59.3" y="116.5">7</text>
<text x="65.1" y="115.4">7</text>
<text x="188.8" y="123">1</text>
<text x="188.8" y="125.5">2</text>
<text x="194.6" y="124.1">GND DNC</text>
<text x="209.9" y="123">8</text>
<text x="209.9" y="125.5">7</text>
<text x="57.5" y="130.6">2</text>
<text x="188.8" y="128.1">3</text>
<text x="188.8" y="130.6">4</text>
<text x="194.6" y="126.6">T-</text>
<text x="194.6" y="129.2">T+</text>
<text x="194.6" y="131.7">VCC</text>
<text x="200.8" y="131.7">SCK</text>
<text x="202.1" y="126.6">SO</text>
<text x="202.2" y="129.2">CS</text>
<text x="209.9" y="128.1">6</text>
<text x="209.9" y="130.6">5</text>
<text x="57.5" y="133.1">1</text>
</g>
</svg>
